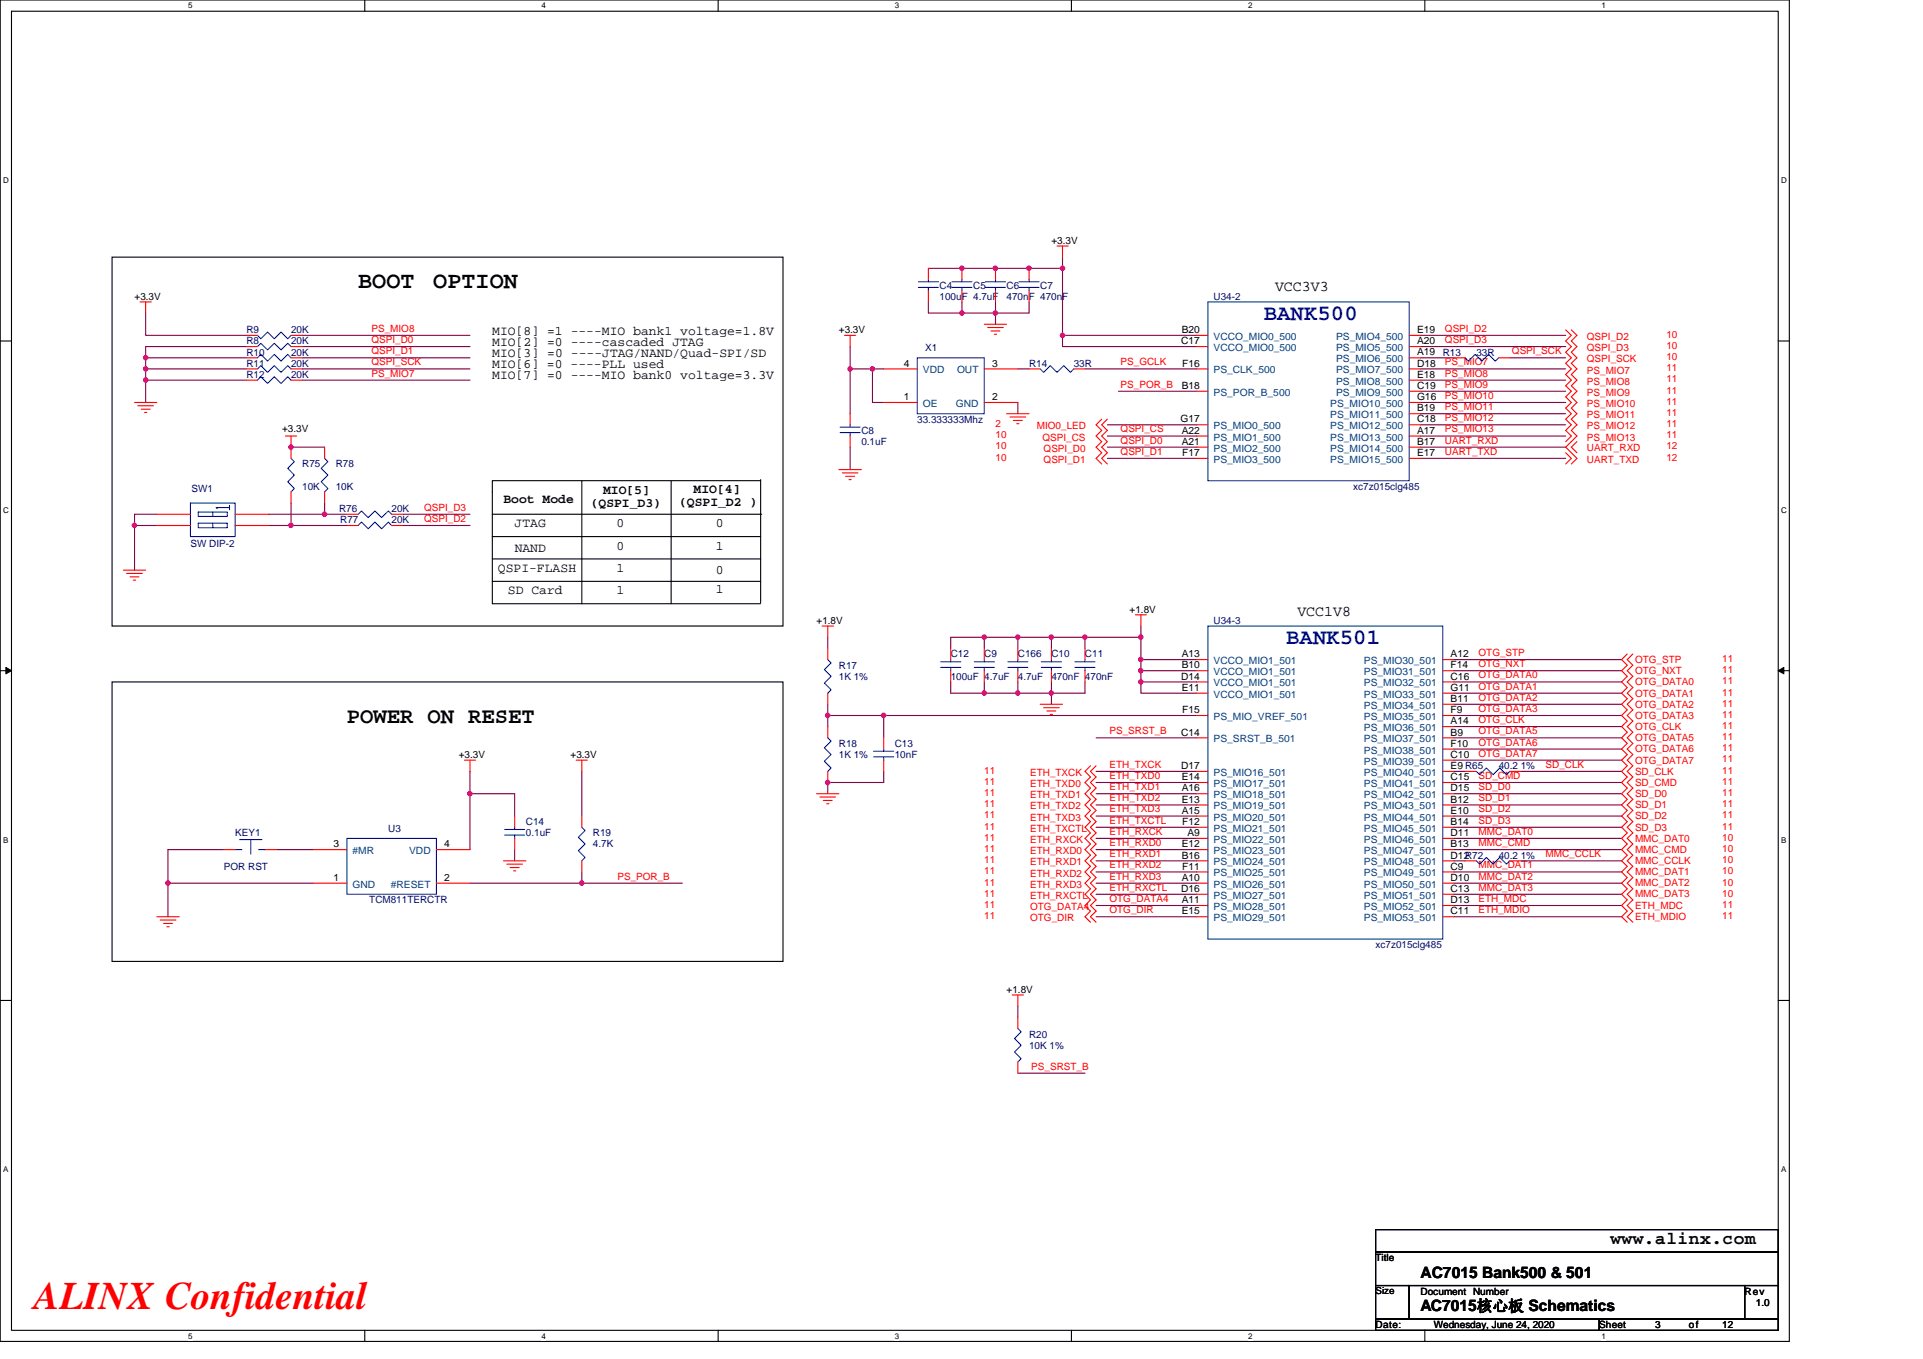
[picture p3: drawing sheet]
<svg xmlns="http://www.w3.org/2000/svg" width="297mm" height="210mm" viewBox="0 0 297 210" stroke-linecap="round" stroke-linejoin="round" font-family="sans-serif">
<path d="M0 0h276.4v207.3h-276.4zM1.8 1.7h272.9v203.8h-272.9z" fill="none" stroke="#000" stroke-width=".17"/>
<g fill="#fff">
<path d="M29.1 .2h.6v1.4h-.6z"/>
<path d="M29.1 205.7h.6v1.4h-.6z"/>
</g>
<path d="M56.3 0v1.7M56.3 205.5v1.8" fill="none" stroke="#000" stroke-width=".17"/>
<g fill="#fff">
<path d="M83.6 .2h.7v1.4h-.7z"/>
<path d="M83.6 205.7h.7v1.4h-.7z"/>
</g>
<path d="M110.9 0v1.7M110.9 205.5v1.8" fill="none" stroke="#000" stroke-width=".17"/>
<g fill="#fff">
<path d="M138.2 .2h.7v1.4h-.7z"/>
<path d="M138.2 205.7h.7v1.4h-.7z"/>
</g>
<path d="M165.5 0v1.7M165.5 205.5v1.8" fill="none" stroke="#000" stroke-width=".17"/>
<g fill="#fff">
<path d="M192.8 .2h.6v1.4h-.6z"/>
<path d="M192.8 205.7h.6v1.4h-.6z"/>
</g>
<path d="M220.1 0v1.7M220.1 205.5v1.8" fill="none" stroke="#000" stroke-width=".17"/>
<g fill="#fff">
<path d="M247.4 .2h.6v1.4h-.6z"/>
<path d="M247.4 205.7h.6v1.4h-.6z"/>
<path d="M.5 27.2h.8v1.4h-.8z"/>
<path d="M275.1 27.2h.9v1.4h-.9z"/>
<path d="M.5 78.1h.8v1.4h-.8z"/>
<path d="M275.1 78.1h.9v1.4h-.9z"/>
</g>
<path d="M0 52.7h1.8M274.7 52.7h1.7" fill="none" stroke="#000" stroke-width=".17"/>
<g fill="#fff">
<path d="M.5 129.1h.8v1.4h-.8z"/>
<path d="M275.1 129.1h.8v1.4h-.8z"/>
</g>
<path d="M0 103.6h1.8M274.7 103.6h1.7" fill="none" stroke="#000" stroke-width=".17"/>
<path d="M.9 103.1l.9 .5-.9 .5zM274.7 103.6l.8-.5v1z" fill="#000" stroke="#000" stroke-width=".15"/>
<g fill="#fff">
<path d="M.5 180h.8v1.4h-.8z"/>
<path d="M275.1 180h.8v1.4h-.8z"/>
</g>
<g fill="none" stroke="#000" stroke-width=".17">
<path d="M17.3 39.7h103.6v57h-103.6zM76 79.5h41.7M89.9 74.3v19M103.7 74.3v19M117.5 74.3h-41.5v1.7v17.3h41.5M117.5 74.1v19M76 82.9h41.5M76 89.8h41.5M76 86.4h41.5M17.3 105.4h103.6v43.1h-103.6zM0 154.6h1.8M274.7 154.6h1.7"/>
<path d="M212.5 190h62.2v3.5h-62.2zM212.5 193.5h62.2v5.1h-62.2zM212.5 198.6h5.2v5.2h-5.2zM217.7 198.6h51.8v5.2h-51.8zM269.5 198.6h5.2v5.2h-5.2zM212.5 203.8h34.5v1.7h-34.5zM247 203.8h27.7v1.7h-27.7z"/>
</g>
<g fill="none" stroke="#800040" stroke-width=".17">
<path d="M164.1 39.7v1.8M22.5 57v1.7M22.5 58.7v3.5M22.5 57h15.6M22.5 58.7h15.6M22.5 48.4v3.4h15.6M22.5 55.3v1.7M22.5 55.3h15.6M38.1 53.6h-15.6v1.7M46.7 58.7h25.9M46.7 57h25.9M46.7 51.8h25.9"/>
<path d="M46.7 53.6h25.9M46.7 55.3h25.9M131.3 57h3.5v5.2h1.7M131.3 53.6v3.4M131.3 57v6.9M134.8 57h1.7M143.4 46.7v1.7h5.2M143.4 41.5h20.7M148.6 46.7v1.7M148.6 48.4h5.2M153.8 48.4v1.7M153.8 46.7v1.7"/>
<path d="M157.2 57h1.8M159 46.7v1.7h-5.2M164.1 41.5v10.3M164.1 51.8v1.8h20.8M164.1 51.8h20.8M167.6 57h17.3M219.4 55.3h5.2M219.4 51.8h22.4M219.4 53.6h22.4M219.4 57h22.4M219.4 58.7h22.4M233.2 55.3h8.6"/>
<path d="M24.2 79.5h-3.4v1.7h3.4M41.5 79.5h8.6M45 69.1h5.1M45 77.7v3.5M50.1 79.5h3.5M50.1 77.7v1.8M62.2 79.5h10.4M131.3 69.1v3.5M157.2 62.2v1.7M171 65.6h13.9M171 67.4h13.9M171 69.1h13.9"/>
<path d="M171 70.8h13.9M172.8 60.5h12.1M219.4 60.5h22.4M219.4 62.2h22.4M219.4 63.9h22.4M219.4 65.6h22.4M219.4 67.4h22.4M219.4 69.1h22.4M219.4 70.8h22.4M20.8 81.2v6.9M41.5 81.2h3.5M45 81.2h8.6"/>
<path d="M62.2 81.2h10.4M127.9 98.5v1.7M152 98.5h5.2M152 98.5v1.7M152 98.5h-5.1v1.7M157.2 98.5v1.7M157.2 98.5h5.2M162.4 98.5v1.7M162.4 98.5h5.2M167.6 98.5h8.6M167.6 98.5v1.7M176.2 98.5v3.4"/>
<path d="M176.2 96.7v1.8M72.6 119.2v3.4M89.9 119.2v6.9M127.9 108.8v1.8M127.9 110.6v1.7M127.9 110.6h8.6v3.4M136.5 110.6h48.4M136.5 119.2v1.7h-8.6v1.7M146.9 105.4v1.7h5.1M152 105.4v1.7M152 107.1h5.2M157.2 105.4v1.7"/>
<path d="M157.2 107.1h5.2M162.4 105.4v1.7M162.4 107.1v1.7M167.6 105.4v1.7h-5.2M169.3 114h15.6M169.3 119.2h15.6M176.2 101.9v1.7M176.2 101.9h8.7M176.2 103.6h8.7M176.2 103.6v1.8h8.7M176.2 105.4v1.7h8.7M224.6 101.9h25.9"/>
<path d="M224.6 103.6h25.9M224.6 105.4h25.9M224.6 107.1h25.9M224.6 108.8h25.9M224.6 110.6h25.9M224.6 112.3h25.9M224.6 114h25.9M224.6 115.7h25.9M224.6 117.5h25.9M224.6 119.2h1.7M234.9 119.2h15.6M25.9 136.5v5.1"/>
<path d="M34.6 131.3h-8.7v5.2h22.5M42.7 131.3h5.7M72.6 122.6h6.9v3.5M72.6 122.6v8.7M72.6 136.5h17.3M79.5 131.3v1.7M89.9 134.7v1.8M89.9 136.5h15.5M169.3 120.9h15.6M169.3 122.6h15.6M169.3 124.4h15.6M169.3 126.1h15.6"/>
<path d="M169.3 127.8h15.6M169.3 129.5h15.6M169.3 131.3h15.6M169.3 133h15.6M169.3 134.7h15.6M169.3 136.5h15.6M169.3 138.2h15.6M169.3 139.9h15.6M224.6 131.3h25.9M224.6 134.7h25.9M224.6 136.5h25.9M224.6 138.2h25.9"/>
<path d="M224.6 139.9h25.9M224.6 120.9h25.9M224.6 122.6h25.9M224.6 124.4h25.9M224.6 126.1h25.9M224.6 127.8h25.9M224.6 129.5h25.9M224.6 133h1.7M234.9 133h15.6M157.2 155.4v1.8M169.3 141.6h15.6M224.6 141.6h25.9"/>
<path d="M157.2 165.8h10.4"/>
</g>
<g fill="#f0f" stroke="#f0f" stroke-width=".17">
<circle cx="131.3" cy="57" r=".34"/>
<circle cx="134.8" cy="57" r=".34"/>
<circle cx="153.8" cy="41.4" r=".34"/>
<circle cx="148.6" cy="41.4" r=".34"/>
<circle cx="158.9" cy="41.4" r=".34"/>
<circle cx="153.8" cy="48.4" r=".34"/>
<circle cx="164.1" cy="51.8" r=".34"/>
<circle cx="164.1" cy="41.4" r=".34"/>
<circle cx="148.6" cy="48.4" r=".34"/>
<circle cx="176.2" cy="101.9" r=".34"/>
<circle cx="176.2" cy="103.6" r=".34"/>
<circle cx="176.2" cy="105.4" r=".33"/>
<circle cx="162.4" cy="107.1" r=".34"/>
<circle cx="157.2" cy="107.1" r=".34"/>
<circle cx="162.4" cy="98.4" r=".34"/>
<circle cx="136.5" cy="110.5" r=".34"/>
<circle cx="127.8" cy="110.5" r=".34"/>
<circle cx="127.8" cy="120.9" r=".34"/>
<circle cx="72.6" cy="122.6" r=".33"/>
<circle cx="89.8" cy="136.4" r=".34"/>
<circle cx="25.9" cy="136.4" r=".34"/>
<circle cx="22.5" cy="55.3" r=".34"/>
<circle cx="22.5" cy="57" r=".34"/>
<circle cx="22.5" cy="58.7" r=".34"/>
<circle cx="157.2" cy="98.4" r=".34"/>
<circle cx="152" cy="98.4" r=".34"/>
<circle cx="152" cy="107.1" r=".34"/>
<circle cx="176.2" cy="98.4" r=".34"/>
<circle cx="167.6" cy="98.4" r=".34"/>
<circle cx="50.1" cy="79.4" r=".33"/>
<circle cx="20.8" cy="81.2" r=".34"/>
<circle cx="44.9" cy="69.1" r=".34"/>
<circle cx="44.9" cy="81.2" r=".34"/>
</g>
<g fill="none" stroke="#f00" stroke-width=".17">
<path d="M163.3 38h1.7M164.1 38v1.7M21.6 46.7h1.8M22.5 46.7v1.7M38.1 57h1.7M38.1 51.8h1.7M38.1 55.3h1.7M38.1 58.7h1.7M38.1 53.6h1.7M45 57h1.7M45 51.8h1.7M45 55.3h1.7"/>
<path d="M45 58.7h1.7M45 53.6h1.7M130.4 51.8h1.8M131.3 51.8v1.8M136.5 57h5.2M143.4 41.5v1.7M143.4 44.9v1.8M148.6 41.5v1.7M148.6 44.9v1.8M152 50.1h3.5M152 57h5.2M152.6 50.6h2.4"/>
<path d="M153.1 51.1h1.3M153.6 51.6h.3M153.8 41.5v1.7M153.8 44.9v1.8M159 57h1.7M159 41.5v1.7M159 44.9v1.8M165.9 57h1.7M184.9 51.8h1.7M184.9 53.6h1.7M184.9 57h1.7M217.7 58.7h1.7"/>
<path d="M217.7 57h1.7M217.7 55.3h1.7M217.7 53.6h1.7M217.7 51.8h1.7M224.6 55.3h1.7M231.5 55.3h1.7M241.8 51l.9 .8-.9 .9 .9 .9-.9 .8 .9 .9-.9 .8 .9 .9-.9 .9 .9 .8-.9 .9 .9 .9-.9 .8 .9 .9-.9 .9 .9 .8-.9 .9 .9 .8-.9 .9 .9 .9-.9 .8M242.7 51l.9 .8-.9 .9 .9 .9-.9 .8 .9 .9-.9 .8 .9 .9-.9 .9 .9 .8-.9 .9 .9 .9-.9 .8 .9 .9-.9 .9 .9 .8-.9 .9 .9 .8-.9 .9 .9 .9-1.8 1.7 1.8 1.7-.9 .9M20.8 62.2h3.4M21.3 62.7h2.4M21.8 63.2h1.4M22.3 63.7h.4"/>
<path d="M24.2 79.5h5.2M36.3 79.5h5.2M44.1 67.4h1.7M45 67.4v3.4M45 76v1.7M50.1 69.1v1.7M50.1 76v1.7M53.6 79.5h1.7M60.5 79.5h1.7M129.6 72.6h3.5M130.1 73.1h2.4M130.6 73.6h1.4"/>
<path d="M131.1 74.1h.4M131.3 63.9v1.7M131.3 67.4v1.7M136.5 62.2h5.2M152 62.2h5.2M155.5 63.9h3.5M156 64.4h2.4M156.5 65h1.4M157.1 65.5h.3M170.2 64.8l-.9 .8 .9 .9-.9 .9 .9 .8-.9 .9 .9 .9-.9 .8 .9 .9M171 64.8l-.8 .8 .8 .9-.8 .9 .8 .8-.8 .9 .8 .9-.8 .8 .8 .9M184.9 70.8h1.7"/>
<path d="M184.9 69.1h1.7M184.9 67.4h1.7M184.9 65.6h1.7M184.9 60.5h1.7M217.7 70.8h1.7M217.7 69.1h1.7M217.7 67.4h1.7M217.7 65.6h1.7M217.7 63.9h1.7M217.7 62.2h1.7M217.7 60.5h1.7M241.8 70l.9 .8-.9 .9"/>
<path d="M243.6 68.2l-.9 .9 .9 .9M19 88.1h3.5M19.6 88.6h2.4M20.1 89.1h1.4M20.6 89.6h.4M24.2 81.2h5.2M36.3 81.2h5.2M53.6 81.2h1.7M60.5 81.2h1.7M127 96.7h1.7M127.9 96.7v1.8M175.4 95h1.7"/>
<path d="M176.2 95v1.7M71.7 117.5h1.7M72.6 117.5v1.7M89 117.5h1.7M89.9 117.5v1.7M127.9 100.2v1.7M127.9 107.1v1.7M127.9 112.3v1.7M127.9 119.2v1.7M136.5 114v1.7M136.5 117.5v1.7M146.9 100.2v1.7"/>
<path d="M146.9 103.6v1.8M152 100.2v1.7M152 103.6v1.8M157.2 100.2v1.7M157.2 103.6v1.8M160.7 108.8h3.4M161.2 109.3h2.4M161.7 109.9h1.4M162.2 110.4h.4M162.4 100.2v1.7M162.4 103.6v1.8M167.6 100.2v1.7"/>
<path d="M167.6 103.6v1.8M168.4 118.3l-.8 .9 .8 .9-.8 .8 .8 .9-.8 .8 .8 .9-.8 .9 .8 .8-.8 .9 .8 .9-.8 .8 .8 .9-.8 .8 .8 .9-.8 .9 .8 .8-.8 .9 .8 .9-.8 .8 .8 .9-.8 .9 .8 .8-.8 .9 .8 .8-.8 .9 .8 .9-.8 .8 .8 .9M169.3 118.3l-.9 .9 .9 .9-.9 .8 .9 .9-.9 .8 .9 .9-.9 .9 .9 .8-.9 .9 .9 .9-.9 .8 .9 .9-.9 .8 .9 .9-.9 .9 .9 .8-.9 .9 .9 .9-.9 .8 .9 .9-.9 .9 .9 .8-.9 .9 .9 .8-.9 .9 .9 .9-.9 .8 .9 .9M184.9 114h1.7M184.9 119.2h1.7M184.9 110.6h1.7M184.9 101.9h1.7M184.9 103.6h1.7M184.9 105.4h1.7M184.9 107.1h1.7M222.9 103.6h1.7M222.9 107.1h1.7"/>
<path d="M222.9 110.6h1.7M222.9 115.7h1.7M222.9 119.2h1.7M222.9 101.9h1.7M222.9 105.4h1.7M222.9 108.8h1.7M222.9 112.3h1.7M222.9 114h1.7M222.9 117.5h1.7M226.3 119.2h1.7M233.2 119.2h1.7M251.4 101l-.9 .9 .9 .9-.9 .8 .9 .9-.9 .9 .9 .8-.9 .9 .9 .9-.9 .8 .9 .9-.9 .9 .9 .8-.9 .9 .9 .8-.9 .9 .9 .9-.9 .8 .9 .9-.9 .9 .9 .8-.9 .9 .9 .9-.9 .8 .9 .9-.9 .8 .9 .9-.9 .9 .9 .8-.9 .9 .9 .9-.9 .8 .9 .9-.9 .8 .9 .9-.9 .9 .9 .8-.9 .9 .9 .9-.9 .8 .9 .9-.9 .9 .9 .8-.9 .9 .9 .8-.9 .9 .9 .9-.9 .8 .9 .9"/>
<path d="M252.2 101l-.8 .9 .8 .9-.8 .8 .8 .9-.8 .9 .8 .8-.8 .9 .8 .9-.8 .8 .8 .9-.8 .9 .8 .8-.8 .9 .8 .8-.8 .9 .8 .9-.8 .8 .8 .9-.8 .9 .8 .8-.8 .9 .8 .9-.8 .8 .8 .9-.8 .8 .8 .9-.8 .9 .8 .8-.8 .9 .8 .9-.8 .8 .8 .9-.8 .8 .8 .9-.8 .9 .8 .8-.8 .9 .8 .9-.8 .8 .8 .9-.8 .9 .8 .8-.8 .9 .8 .8-.8 .9 .8 .9-.8 .8 .8 .9M34.6 131.3h1.7M41 131.3h1.7M48.4 136.5h5.2M48.4 131.3h5.2M67.4 136.5h5.2M67.4 131.3h5.2M77.8 133h3.4M78.3 133.5h2.4M78.8 134h1.4M79.3 134.6h.4M79.5 126.1v1.7"/>
<path d="M79.5 129.5v1.8M89.9 126.1v1.7M89.9 133v1.7M126.1 122.6h3.5M126.7 123.1h2.4M127.2 123.7h1.3M127.7 124.2h.3M184.9 120.9h1.7M184.9 124.4h1.7M184.9 127.8h1.7M184.9 131.3h1.7M184.9 134.7h1.7"/>
<path d="M184.9 138.2h1.7M184.9 122.6h1.7M184.9 126.1h1.7M184.9 129.5h1.7M184.9 133h1.7M184.9 136.5h1.7M184.9 139.9h1.7M222.9 122.6h1.7M222.9 126.1h1.7M222.9 129.5h1.7M222.9 133h1.7M222.9 136.5h1.7"/>
<path d="M222.9 139.9h1.7M222.9 120.9h1.7M222.9 124.4h1.7M222.9 127.8h1.7M222.9 131.3h1.7M222.9 134.7h1.7M222.9 138.2h1.7M226.3 133h1.7M233.2 133h1.7M24.2 141.6h3.5M24.7 142.2h2.5M25.3 142.7h1.3"/>
<path d="M25.8 143.2h.3M156.4 153.7h1.7M157.2 153.7v1.7M157.2 157.2v1.7M184.9 141.6h1.7M222.9 141.6h1.7M157.2 164.1v1.7"/>
</g>
<g fill="none" stroke="#00f" stroke-width=".17">
<path d="M39.8 57l.5-.5 1 1 1.1-1 1 1 1-1 .6 .5M39.8 51.8l.5 .5 1-1 1.1 1 1-1 1 1 .6-.5M39.8 55.3l.5-.5 1 1 1.1-1 1 1 1-1 .6 .5M39.8 58.7l.5-.5 1 1 1.1-1 1 1 1-1 .6 .5M39.8 53.6l.5-.6 1 1.1 1.1-1.1 1 1.1 1-1.1 .6 .6M141.7 55.3h10.3v8.6h-10.3zM141.9 44.4h3.1M141.9 43.5h3.1M143.4 43.2v.3M143.4 44.4v.5M147 44.4h3.1M147 43.5h3.1"/>
<path d="M148.6 43.2v.3M148.6 44.4v.5M152.2 44.4h3.1M152.2 43.5h3.1M153.8 43.2v.3M153.8 44.4v.5M157.4 44.4h3.1M157.4 43.5h3.1M159 43.2v.3M159 44.4v.5M160.7 57l.5 .5 1-1 1.1 1 1-1 1.1 1 .5-.5M186.6 46.7h31.1v27.6h-31.1z"/>
<path d="M226.3 55.3l.5 .5 1.1-1 1 1 1-1 1.1 1 .5-.5M29.4 77.7h6.9v5.2h-6.9zM30.6 79.1h4.5v.7h-4.5zM32.9 79.1v.7M35.5 78.4h-2.1l.1 .2M35.5 78.1v.7M45 70.8l.5 .5-1.1 1.1 1.1 1-1.1 1 1.1 1.1-.5 .5M50.1 70.8l.5 .5-1 1.1 1 1-1 1 1 1.1-.5 .5M55.3 79.5l.5-.5 1.1 1 1-1 1 1 1.1-1 .5 .5M129.8 66.8h3.1M129.8 66h3.1M131.3 65.6v.4"/>
<path d="M131.3 66.8v.6M30.6 80.8h4.5v.7h-4.5zM32.9 80.8v.7M55.3 81.2l.5-.5 1.1 1 1-1 1 1 1.1-1 .5 .5M186.6 96.7h36.3v48.4h-36.3zM127.9 101.9l.5 .5-1.1 1.1 1.1 1-1.1 1 1.1 1.1-.5 .5M127.9 114l.5 .5-1.1 1 1.1 1.1-1.1 1 1.1 1.1-.5 .5M134.9 116.9h3.1M134.9 116.1h3.1M136.5 115.7v.4M136.5 116.9v.6M145.3 103.1h3.1"/>
<path d="M145.3 102.3h3.1M146.9 101.9v.4M146.9 103.1v.5M150.5 103.1h3.1M150.5 102.3h3.1M152 101.9v.4M152 103.1v.5M155.7 103.1h3.1M155.7 102.3h3.1M157.2 101.9v.4M157.2 103.1v.5M160.8 103.1h3.2"/>
<path d="M160.8 102.3h3.2M162.4 101.9v.4M162.4 103.1v.5M166 103.1h3.1M166 102.3h3.1M167.6 101.9v.4M167.6 103.1v.5M228 119.2l.6 .5 1-1 1 1 1.1-1 1 1 .5-.5M36.3 131.3h1.1M37 129.7h3.5M38.7 129.7v2.3M39.9 131.3h1.1"/>
<path d="M53.6 129.5h13.8v8.7h-13.8zM78 129h3M78 128.2h3M79.5 127.8v.4M79.5 129v.5M89.9 127.8l.5 .5-1.1 1.1 1.1 1-1.1 1 1.1 1.1-.5 .5M228 133l.6 .5 1-1 1 1 1.1-1 1 1 .5-.5M157.2 158.9l.5 .5-1 1.1 1 1-1 1 1 1.1-.5 .5"/>
</g>
<text font-size="6" fill="#f00" x="5.2" y="202.3">ALINX Confidential</text>
<g font-size="3.6">
<text x="55.3" y="44.5">BOOT</text>
<text x="66.9" y="44.5">OPTION</text>
</g>
<g font-size="3.4" fill="#00f">
<text x="195.2" y="49.5">BANK500</text>
<text x="198.7" y="99.6">BANK501</text>
</g>
<text font-size="3.4" x="53.6" y="111.7">POWER ON RESET</text>
<text font-size="2.8" x="248.8" y="192.3">www.alinx.com</text>
<g font-size="2.4">
<text x="219.4" y="197.4">AC7015 Bank500 &amp; 501</text>
<text x="219.4" y="202.6">AC7015核心板 Schematics</text>
</g>
<g font-size="2.3">
<text x="197" y="45">VCC3V3</text>
<text x="200.4" y="95.1">VCC1V8</text>
</g>
<g font-size="2">
<text x="76" y="51.7">MIO[8] =1 ----MIO bank1 voltage=1.8V</text>
<text x="76" y="53.4">MIO[2] =0 ----cascaded JTAG</text>
<text x="76" y="58.6">MIO[7] =0 ----MIO bank0 voltage=3.3V</text>
<text x="76" y="56.9">MIO[6] =0 ----PLL used</text>
<text x="76" y="55.2">MIO[3] =0 ----JTAG/NAND/Quad-SPI/SD</text>
<text x="77.8" y="77.7">Boot Mode</text>
<text x="93.2" y="76.3">MIO[5]</text>
<text x="107.1" y="76.1">MIO[4]</text>
<text x="79.5" y="81.4">JTAG</text>
<text x="91.2" y="78.4">(QSPI_D3)</text>
<text x="95.2" y="81.4">0</text>
<text x="104.9" y="78.2">(QSPI_D2 )</text>
<text x="110.6" y="81.4">0</text>
<text x="76.9" y="88.3">QSPI-FLASH</text>
<text x="79.5" y="85.2">NAND</text>
<text x="95.2" y="85">0</text>
<text x="95.2" y="88.3">1</text>
<text x="110.6" y="85">1</text>
<text x="110.6" y="88.7">0</text>
<text x="78.5" y="91.8">SD Card</text>
<text x="95.2" y="91.8">1</text>
<text x="110.6" y="91.6">1</text>
</g>
<g font-size="1.5">
<text x="162.4" y="37.7">+3.3V</text>
<text x="20.8" y="46.3">+3.3V</text>
<text x="129.6" y="51.5">+3.3V</text>
<text x="182.5" y="53.2">C17</text>
<text x="182.5" y="51.5">B20</text>
<text x="218.9" y="53.2">A20</text>
<text x="218.9" y="51.5">E19</text>
<text x="139.6" y="56.6">4</text>
<text x="153.2" y="56.6">3</text>
<text x="182.6" y="56.6">F16</text>
<text x="218.9" y="58.4">E18</text>
<text x="218.9" y="56.6">D18</text>
<text x="218.9" y="54.9">A19</text>
<text x="139.6" y="61.8">1</text>
<text x="153.2" y="61.8">2</text>
<text x="182.4" y="65.3">G17</text>
<text x="182.5" y="60.1">B18</text>
<text x="218.9" y="65.3">C18</text>
<text x="218.9" y="63.6">B19</text>
<text x="218.9" y="61.8">G16</text>
<text x="218.9" y="60.1">C19</text>
<text x="43.6" y="66.7">+3.3V</text>
<text x="182.5" y="68.7">A21</text>
<text x="182.5" y="67">A22</text>
<text x="182.6" y="70.5">F17</text>
<text x="218.9" y="70.5">E17</text>
<text x="218.9" y="68.7">B17</text>
<text x="218.9" y="67">A17</text>
<text x="174.5" y="94.7">+1.8V</text>
<text x="126.1" y="96.4">+1.8V</text>
<text x="182.5" y="101.6">A13</text>
<text x="224.1" y="101.6">A12</text>
<text x="182.5" y="105">D14</text>
<text x="182.5" y="103.3">B10</text>
<text x="182.5" y="106.7">E11</text>
<text x="224.1" y="103.3">F14</text>
<text x="224.1" y="106.7">G11</text>
<text x="224.1" y="105">C16</text>
<text x="182.5" y="113.6">C14</text>
<text x="182.6" y="110.2">F15</text>
<text x="224.1" y="110.2">F9</text>
<text x="224.1" y="108.5">B11</text>
<text x="224.1" y="111.9">A14</text>
<text x="224.1" y="113.6">B9</text>
<text x="70.9" y="117.1">+3.3V</text>
<text x="88.1" y="117.1">+3.3V</text>
<text x="182.5" y="118.8">D17</text>
<text x="224.1" y="115.4">F10</text>
<text x="224.1" y="118.8">E9 R65</text>
<text x="224.1" y="117.1">C10</text>
<text x="182.5" y="120.5">E14</text>
<text x="182.5" y="124">E13</text>
<text x="182.5" y="122.3">A16</text>
<text x="182.5" y="125.7">A15</text>
<text x="224.1" y="122.3">D15</text>
<text x="224.1" y="125.7">E10</text>
<text x="224.1" y="120.5">C15</text>
<text x="224.1" y="124">B12</text>
<text x="51.5" y="130.9">3</text>
<text x="68.6" y="130.9">4</text>
<text x="182.5" y="130.9">E12</text>
<text x="182.6" y="127.5">F12</text>
<text x="183.4" y="129.2">A9</text>
<text x="224.1" y="129.2">D11</text>
<text x="224.1" y="127.5">B14</text>
<text x="224.1" y="130.9">B13</text>
<text x="51.5" y="136.1">1</text>
<text x="68.6" y="136.1">2</text>
<text x="182.5" y="137.8">D16</text>
<text x="182.5" y="132.7">B16</text>
<text x="182.5" y="136.1">A10</text>
<text x="182.6" y="134.4">F11</text>
<text x="224.1" y="132.7">D12R72</text>
<text x="224.1" y="136.1">D10</text>
<text x="224.1" y="134.4">C9</text>
<text x="224.1" y="137.8">C13</text>
<text x="182.5" y="141.3">E15</text>
<text x="182.5" y="139.6">A11</text>
<text x="224.1" y="139.6">D13</text>
<text x="224.1" y="141.3">C11</text>
<text x="155.5" y="153.4">+1.8V</text>
<text x="212.5" y="194.9">Title</text>
<text x="212.5" y="200">Size</text>
<text x="219.4" y="200">Document Number</text>
<text x="269.5" y="200">Rev</text>
<text x="271.2" y="201.8">1.0</text>
<text x="212.5" y="205.2">Date:</text>
<text x="221.5" y="205.2">Wednesday, June 24, 2020</text>
<text x="247" y="205.2">Sheet</text>
<text x="255.7" y="205.2">3</text>
<text x="260.9" y="205.2">of</text>
<text x="266" y="205.2">12</text>
</g>
<g font-size="1.5" fill="#000080">
<text x="145.1" y="44.6">C4</text>
<text x="145.1" y="46.3">100uF 4.7uF</text>
<text x="150.3" y="44.6">C5</text>
<text x="155.5" y="44.6">C6</text>
<text x="155.5" y="46.3">470nF 470nF</text>
<text x="160.7" y="44.6">C7</text>
<text x="187.4" y="46.3">U34-2</text>
<text x="38.1" y="51.5">R9</text>
<text x="38.1" y="53.2">R8</text>
<text x="45" y="51.5">20K</text>
<text x="45" y="53.2">20K</text>
<text x="38.1" y="56.7">R11</text>
<text x="38.1" y="54.9">R10</text>
<text x="38.1" y="58.4">R12</text>
<text x="45" y="56.7">20K</text>
<text x="45" y="54.9">20K</text>
<text x="45" y="58.4">20K</text>
<text x="142.9" y="54.3">X1</text>
<text x="159" y="56.7">R14</text>
<text x="165.9" y="56.7">33R</text>
<text x="222.9" y="54.9">R13</text>
<text x="228" y="54.9">33R</text>
<text x="141.7" y="65.3">33.333333Mhz</text>
<text x="133.1" y="67">C8</text>
<text x="133.1" y="68.8">0.1uF</text>
<text x="29.6" y="76">SW1</text>
<text x="46.7" y="72.2">R75</text>
<text x="46.7" y="75.7">10K</text>
<text x="51.9" y="72.2">R78</text>
<text x="51.9" y="75.7">10K</text>
<text x="209" y="75.7">xc7z015clg485</text>
<text x="52.4" y="79.1">R76</text>
<text x="52.6" y="80.9">R77</text>
<text x="60.5" y="80.9">20K</text>
<text x="60.5" y="79.1">20K</text>
<text x="29.4" y="84.5">SW DIP-2</text>
<text x="146.9" y="101.6">C12</text>
<text x="152" y="101.6">C9</text>
<text x="157.2" y="101.6">C166</text>
<text x="162.4" y="101.6">C10</text>
<text x="167.6" y="101.6">C11</text>
<text x="187.4" y="96.4">U34-3</text>
<text x="129.6" y="103.3">R17</text>
<text x="129.6" y="105">1K 1%</text>
<text x="146.9" y="105">100uF 4.7uF</text>
<text x="157.2" y="105">4.7uF</text>
<text x="162.4" y="105">470nF 470nF</text>
<text x="129.6" y="115.4">R18</text>
<text x="129.6" y="117.1">1K 1%</text>
<text x="138.2" y="115.4">C13</text>
<text x="138.2" y="117.1">10nF</text>
<text x="231.5" y="118.9">40.2 1%</text>
<text x="36.3" y="129.2">KEY1</text>
<text x="60" y="128.5">U3</text>
<text x="81.2" y="127.5">C14</text>
<text x="81.2" y="129.2">0.1uF</text>
<text x="91.6" y="129.2">R19</text>
<text x="91.6" y="130.9">4.7K</text>
<text x="34.6" y="134.4">POR RST</text>
<text x="231.5" y="132.7">40.2 1%</text>
<text x="57" y="139.6">TCM811TERCTR</text>
<text x="212.5" y="146.5">xc7z015clg485</text>
<text x="159" y="160.3">R20</text>
<text x="159" y="162">10K 1%</text>
</g>
<g font-size="1.5" fill="#f00">
<text x="57.4" y="51.3">PS_MIO8</text>
<text x="57.4" y="53">QSPI_D0</text>
<text x="223.2" y="51.3">QSPI_D2</text>
<text x="223.2" y="53">QSPI_D3</text>
<text x="245.1" y="52.5">QSPI_D2</text>
<text x="257.4" y="53.9">10</text>
<text x="257.4" y="52.2">10</text>
<text x="57.4" y="58.2">PS_MIO7</text>
<text x="57.4" y="56.5">QSPI_SCK</text>
<text x="57.4" y="54.7">QSPI_D1</text>
<text x="173.1" y="56.5">PS_GCLK</text>
<text x="173.1" y="59.9">PS_POR_B</text>
<text x="223.2" y="56.5">PS_MIO7</text>
<text x="223.2" y="58.2">PS_MIO8</text>
<text x="223.2" y="59.9">PS_MIO9</text>
<text x="233.5" y="54.7">QSPI_SCK</text>
<text x="245.1" y="56">QSPI_SCK</text>
<text x="245.1" y="54.3">QSPI_D3</text>
<text x="245.1" y="57.7">PS_MIO7</text>
<text x="245.1" y="59.4">PS_MIO8</text>
<text x="257.4" y="55.6">10</text>
<text x="257.4" y="57.4">11</text>
<text x="257.4" y="59.1">11</text>
<text x="153.8" y="66">2</text>
<text x="223.2" y="61.6">PS_MIO10</text>
<text x="223.2" y="63.4">PS_MIO11</text>
<text x="223.2" y="65.1">PS_MIO12</text>
<text x="245.1" y="61.2">PS_MIO9</text>
<text x="245.1" y="62.9">PS_MIO10</text>
<text x="245.1" y="64.6">PS_MIO11</text>
<text x="257.4" y="60.8">11</text>
<text x="257.4" y="66">11</text>
<text x="257.4" y="62.5">11</text>
<text x="257.4" y="64.3">11</text>
<text x="153.8" y="67.7">10</text>
<text x="153.8" y="69.4">10</text>
<text x="153.8" y="71.2">10</text>
<text x="160.2" y="66.4">MIO0_LED</text>
<text x="161" y="68.1">QSPI_CS</text>
<text x="161.2" y="69.8">QSPI_D0</text>
<text x="161.2" y="71.5">QSPI_D1</text>
<text x="173.1" y="66.8">QSPI_CS</text>
<text x="173.1" y="68.5">QSPI_D0</text>
<text x="173.1" y="70.3">QSPI_D1</text>
<text x="223.2" y="66.8">PS_MIO13</text>
<text x="223.2" y="68.5">UART_RXD</text>
<text x="223.2" y="70.3">UART_TXD</text>
<text x="245.1" y="71.5">UART_TXD</text>
<text x="245.1" y="66.4">PS_MIO12</text>
<text x="245.1" y="68.1">PS_MIO13</text>
<text x="245.1" y="69.6">UART_RXD</text>
<text x="257.4" y="71.2">12</text>
<text x="257.4" y="67.7">11</text>
<text x="257.4" y="69.4">12</text>
<text x="65.5" y="78.9">QSPI_D3</text>
<text x="65.5" y="80.6">QSPI_D2</text>
<text x="228.4" y="101.4">OTG_STP</text>
<text x="228.4" y="103.1">OTG_NXT</text>
<text x="228.4" y="104.8">OTG_DATA0</text>
<text x="228.4" y="106.6">OTG_DATA1</text>
<text x="252.6" y="102.4">OTG_STP</text>
<text x="252.6" y="104.2">OTG_NXT</text>
<text x="252.6" y="105.9">OTG_DATA0</text>
<text x="252.6" y="107.6">OTG_DATA1</text>
<text x="266" y="102.3">11</text>
<text x="266" y="104">11</text>
<text x="266" y="105.7">11</text>
<text x="266" y="107.5">11</text>
<text x="171.4" y="113.5">PS_SRST_B</text>
<text x="228.4" y="108.3">OTG_DATA2</text>
<text x="228.4" y="110">OTG_DATA3</text>
<text x="228.4" y="111.7">OTG_CLK</text>
<text x="228.4" y="113.5">OTG_DATA5</text>
<text x="252.6" y="109.3">OTG_DATA2</text>
<text x="252.6" y="111.1">OTG_DATA3</text>
<text x="252.6" y="112.8">OTG_CLK</text>
<text x="266" y="109.2">11</text>
<text x="266" y="110.9">11</text>
<text x="266" y="112.6">11</text>
<text x="152" y="119.5">11</text>
<text x="159.1" y="119.9">ETH_TXCK</text>
<text x="171.4" y="118.6">ETH_TXCK</text>
<text x="228.4" y="115.2">OTG_DATA6</text>
<text x="228.4" y="116.9">OTG_DATA7</text>
<text x="238.7" y="118.6">SD_CLK</text>
<text x="252.6" y="114.5">OTG_DATA5</text>
<text x="252.6" y="116.3">OTG_DATA6</text>
<text x="252.6" y="118">OTG_DATA7</text>
<text x="252.6" y="119.7">SD_CLK</text>
<text x="266" y="114.4">11</text>
<text x="266" y="116.1">11</text>
<text x="266" y="117.8">11</text>
<text x="266" y="119.5">11</text>
<text x="152" y="124.7">11</text>
<text x="152" y="123">11</text>
<text x="152" y="121.3">11</text>
<text x="159.1" y="125.1">ETH_TXD2</text>
<text x="159.1" y="123.3">ETH_TXD1</text>
<text x="159.1" y="121.6">ETH_TXD0</text>
<text x="171.4" y="120.4">ETH_TXD0</text>
<text x="171.4" y="122.1">ETH_TXD1</text>
<text x="171.4" y="123.8">ETH_TXD2</text>
<text x="171.4" y="125.5">ETH_TXD3</text>
<text x="228.4" y="120.4">SD_CMD</text>
<text x="228.4" y="122.1">SD_D0</text>
<text x="228.4" y="123.8">SD_D1</text>
<text x="228.4" y="125.5">SD_D2</text>
<text x="252.6" y="121.5">SD_CMD</text>
<text x="252.6" y="123.2">SD_D0</text>
<text x="252.6" y="124.9">SD_D1</text>
<text x="266" y="121.3">11</text>
<text x="266" y="123">11</text>
<text x="266" y="124.7">11</text>
<text x="152" y="131.6">11</text>
<text x="152" y="129.9">11</text>
<text x="152" y="128.2">11</text>
<text x="152" y="126.4">11</text>
<text x="159.1" y="132">ETH_RXD0</text>
<text x="159.1" y="130.3">ETH_RXCK</text>
<text x="159.1" y="128.5">ETH_TXCTL</text>
<text x="159.1" y="126.8">ETH_TXD3</text>
<text x="171.4" y="127.3">ETH_TXCTL</text>
<text x="171.4" y="129">ETH_RXCK</text>
<text x="171.4" y="130.7">ETH_RXD0</text>
<text x="228.4" y="130.7">MMC_CMD</text>
<text x="228.4" y="127.3">SD_D3</text>
<text x="228.4" y="129">MMC_DAT0</text>
<text x="252.6" y="126.6">SD_D2</text>
<text x="252.6" y="128.4">SD_D3</text>
<text x="252.6" y="131.8">MMC_CMD</text>
<text x="252.6" y="130.1">MMC_DAT0</text>
<text x="266" y="126.4">11</text>
<text x="266" y="128.2">11</text>
<text x="266" y="131.6">10</text>
<text x="266" y="129.9">10</text>
<text x="95.4" y="135.9">PS_POR_B</text>
<text x="152" y="136.8">11</text>
<text x="152" y="135.1">11</text>
<text x="152" y="133.4">11</text>
<text x="159.1" y="137.2">ETH_RXD3</text>
<text x="159.1" y="135.4">ETH_RXD2</text>
<text x="159.1" y="133.7">ETH_RXD1</text>
<text x="171.4" y="132.5">ETH_RXD1</text>
<text x="171.4" y="134.2">ETH_RXD2</text>
<text x="171.4" y="135.9">ETH_RXD3</text>
<text x="171.4" y="137.6">ETH_RXCTL</text>
<text x="228.4" y="134.2">MMC_DAT1</text>
<text x="228.4" y="135.9">MMC_DAT2</text>
<text x="228.4" y="137.6">MMC_DAT3</text>
<text x="238.7" y="132.5">MMC_CCLK</text>
<text x="252.6" y="133.5">MMC_CCLK</text>
<text x="252.6" y="135.3">MMC_DAT1</text>
<text x="252.6" y="136.8">MMC_DAT2</text>
<text x="266" y="136.8">10</text>
<text x="266" y="133.4">10</text>
<text x="266" y="135.1">10</text>
<text x="152" y="142">11</text>
<text x="152" y="140.3">11</text>
<text x="152" y="138.5">11</text>
<text x="159.1" y="142.3">OTG_DIR</text>
<text x="159.1" y="140.6">OTG_DATA4</text>
<text x="159.1" y="138.9">ETH_RXCTL</text>
<text x="171.4" y="139.4">OTG_DATA4</text>
<text x="171.4" y="141.1">OTG_DIR</text>
<text x="228.4" y="139.4">ETH_MDC</text>
<text x="228.4" y="141.1">ETH_MDIO</text>
<text x="252.6" y="140.4">ETH_MDC</text>
<text x="252.6" y="142.2">ETH_MDIO</text>
<text x="252.6" y="138.5">MMC_DAT3</text>
<text x="266" y="138.5">10</text>
<text x="266" y="140.3">11</text>
<text x="266" y="142">11</text>
<text x="159.3" y="165.3">PS_SRST_B</text>
</g>
<g font-size="1.5" fill="#004080">
<text x="187.4" y="52.5">VCCO_MIO0_500</text>
<text x="206.4" y="52.5">PS_MIO4_500</text>
<text x="142.6" y="57.7">VDD</text>
<text x="147.8" y="57.7">OUT</text>
<text x="187.4" y="54.3">VCCO_MIO0_500</text>
<text x="187.4" y="57.7">PS_CLK_500</text>
<text x="206.4" y="59.4">PS_MIO8_500</text>
<text x="206.4" y="57.7">PS_MIO7_500</text>
<text x="206.4" y="56">PS_MIO6_500</text>
<text x="206.4" y="54.3">PS_MIO5_500</text>
<text x="142.6" y="62.9">OE</text>
<text x="147.7" y="62.9">GND</text>
<text x="187.4" y="61.2">PS_POR_B_500</text>
<text x="205.5" y="64.6">PS_MIO11_500</text>
<text x="205.5" y="62.9">PS_MIO10_500</text>
<text x="206.4" y="61.2">PS_MIO9_500</text>
<text x="187.4" y="71.5">PS_MIO3_500</text>
<text x="187.4" y="69.8">PS_MIO2_500</text>
<text x="187.4" y="68.1">PS_MIO1_500</text>
<text x="187.4" y="66.3">PS_MIO0_500</text>
<text x="205.5" y="71.5">PS_MIO15_500</text>
<text x="205.5" y="69.8">PS_MIO14_500</text>
<text x="205.5" y="68.1">PS_MIO13_500</text>
<text x="205.5" y="66.3">PS_MIO12_500</text>
<text x="187.4" y="102.6">VCCO_MIO1_501</text>
<text x="187.4" y="104.3">VCCO_MIO1_501</text>
<text x="187.4" y="106.1">VCCO_MIO1_501</text>
<text x="187.4" y="107.8">VCCO_MIO1_501</text>
<text x="210.7" y="104.3">PS_MIO31_501</text>
<text x="210.7" y="107.8">PS_MIO33_501</text>
<text x="210.7" y="102.6">PS_MIO30_501</text>
<text x="210.7" y="106.1">PS_MIO32_501</text>
<text x="187.4" y="111.3">PS_MIO_VREF_501</text>
<text x="210.7" y="111.3">PS_MIO35_501</text>
<text x="210.7" y="109.5">PS_MIO34_501</text>
<text x="210.7" y="113">PS_MIO36_501</text>
<text x="187.4" y="114.7">PS_SRST_B_501</text>
<text x="187.4" y="119.9">PS_MIO16_501</text>
<text x="210.7" y="116.4">PS_MIO38_501</text>
<text x="210.7" y="119.9">PS_MIO40_501</text>
<text x="210.7" y="114.7">PS_MIO37_501</text>
<text x="210.7" y="118.2">PS_MIO39_501</text>
<text x="187.4" y="121.6">PS_MIO17_501</text>
<text x="187.4" y="125.1">PS_MIO19_501</text>
<text x="187.4" y="123.3">PS_MIO18_501</text>
<text x="210.7" y="123.3">PS_MIO42_501</text>
<text x="210.7" y="121.6">PS_MIO41_501</text>
<text x="210.7" y="125.1">PS_MIO43_501</text>
<text x="54.5" y="132">#MR</text>
<text x="63.2" y="132">VDD</text>
<text x="187.4" y="128.5">PS_MIO21_501</text>
<text x="187.4" y="132">PS_MIO23_501</text>
<text x="187.4" y="126.8">PS_MIO20_501</text>
<text x="187.4" y="130.2">PS_MIO22_501</text>
<text x="210.7" y="126.8">PS_MIO44_501</text>
<text x="210.7" y="130.2">PS_MIO46_501</text>
<text x="210.7" y="128.5">PS_MIO45_501</text>
<text x="210.7" y="132">PS_MIO47_501</text>
<text x="54.5" y="137.2">GND</text>
<text x="60.4" y="137.2">#RESET</text>
<text x="187.4" y="135.4">PS_MIO25_501</text>
<text x="187.4" y="133.7">PS_MIO24_501</text>
<text x="187.4" y="137.2">PS_MIO26_501</text>
<text x="210.7" y="133.7">PS_MIO48_501</text>
<text x="210.7" y="137.2">PS_MIO50_501</text>
<text x="210.7" y="135.4">PS_MIO49_501</text>
<text x="187.4" y="138.9">PS_MIO27_501</text>
<text x="187.4" y="142.3">PS_MIO29_501</text>
<text x="187.4" y="140.6">PS_MIO28_501</text>
<text x="210.7" y="140.6">PS_MIO52_501</text>
<text x="210.7" y="138.9">PS_MIO51_501</text>
<text x="210.7" y="142.3">PS_MIO53_501</text>
</g>
<g font-size="1.2">
<text x="29.1" y="1.3">5</text>
<text x="83.6" y="1.3">4</text>
<text x="138.2" y="1.3">3</text>
<text x="192.8" y="1.3">2</text>
<text x="247.4" y="1.3">1</text>
<text x=".5" y="28.3">D</text>
<text x="275.1" y="28.3">D</text>
<text x=".5" y="79.2">C</text>
<text x="275.1" y="79.2">C</text>
<text x=".5" y="130.2">B</text>
<text x="275.1" y="130.2">B</text>
<text x=".5" y="181.1">A</text>
<text x="275.1" y="181.1">A</text>
<text x="29.1" y="206.8">5</text>
<text x="83.6" y="206.8">4</text>
<text x="138.2" y="206.8">3</text>
<text x="192.8" y="206.8">2</text>
<text x="247.4" y="206.8">1</text>
</g>
</svg>
